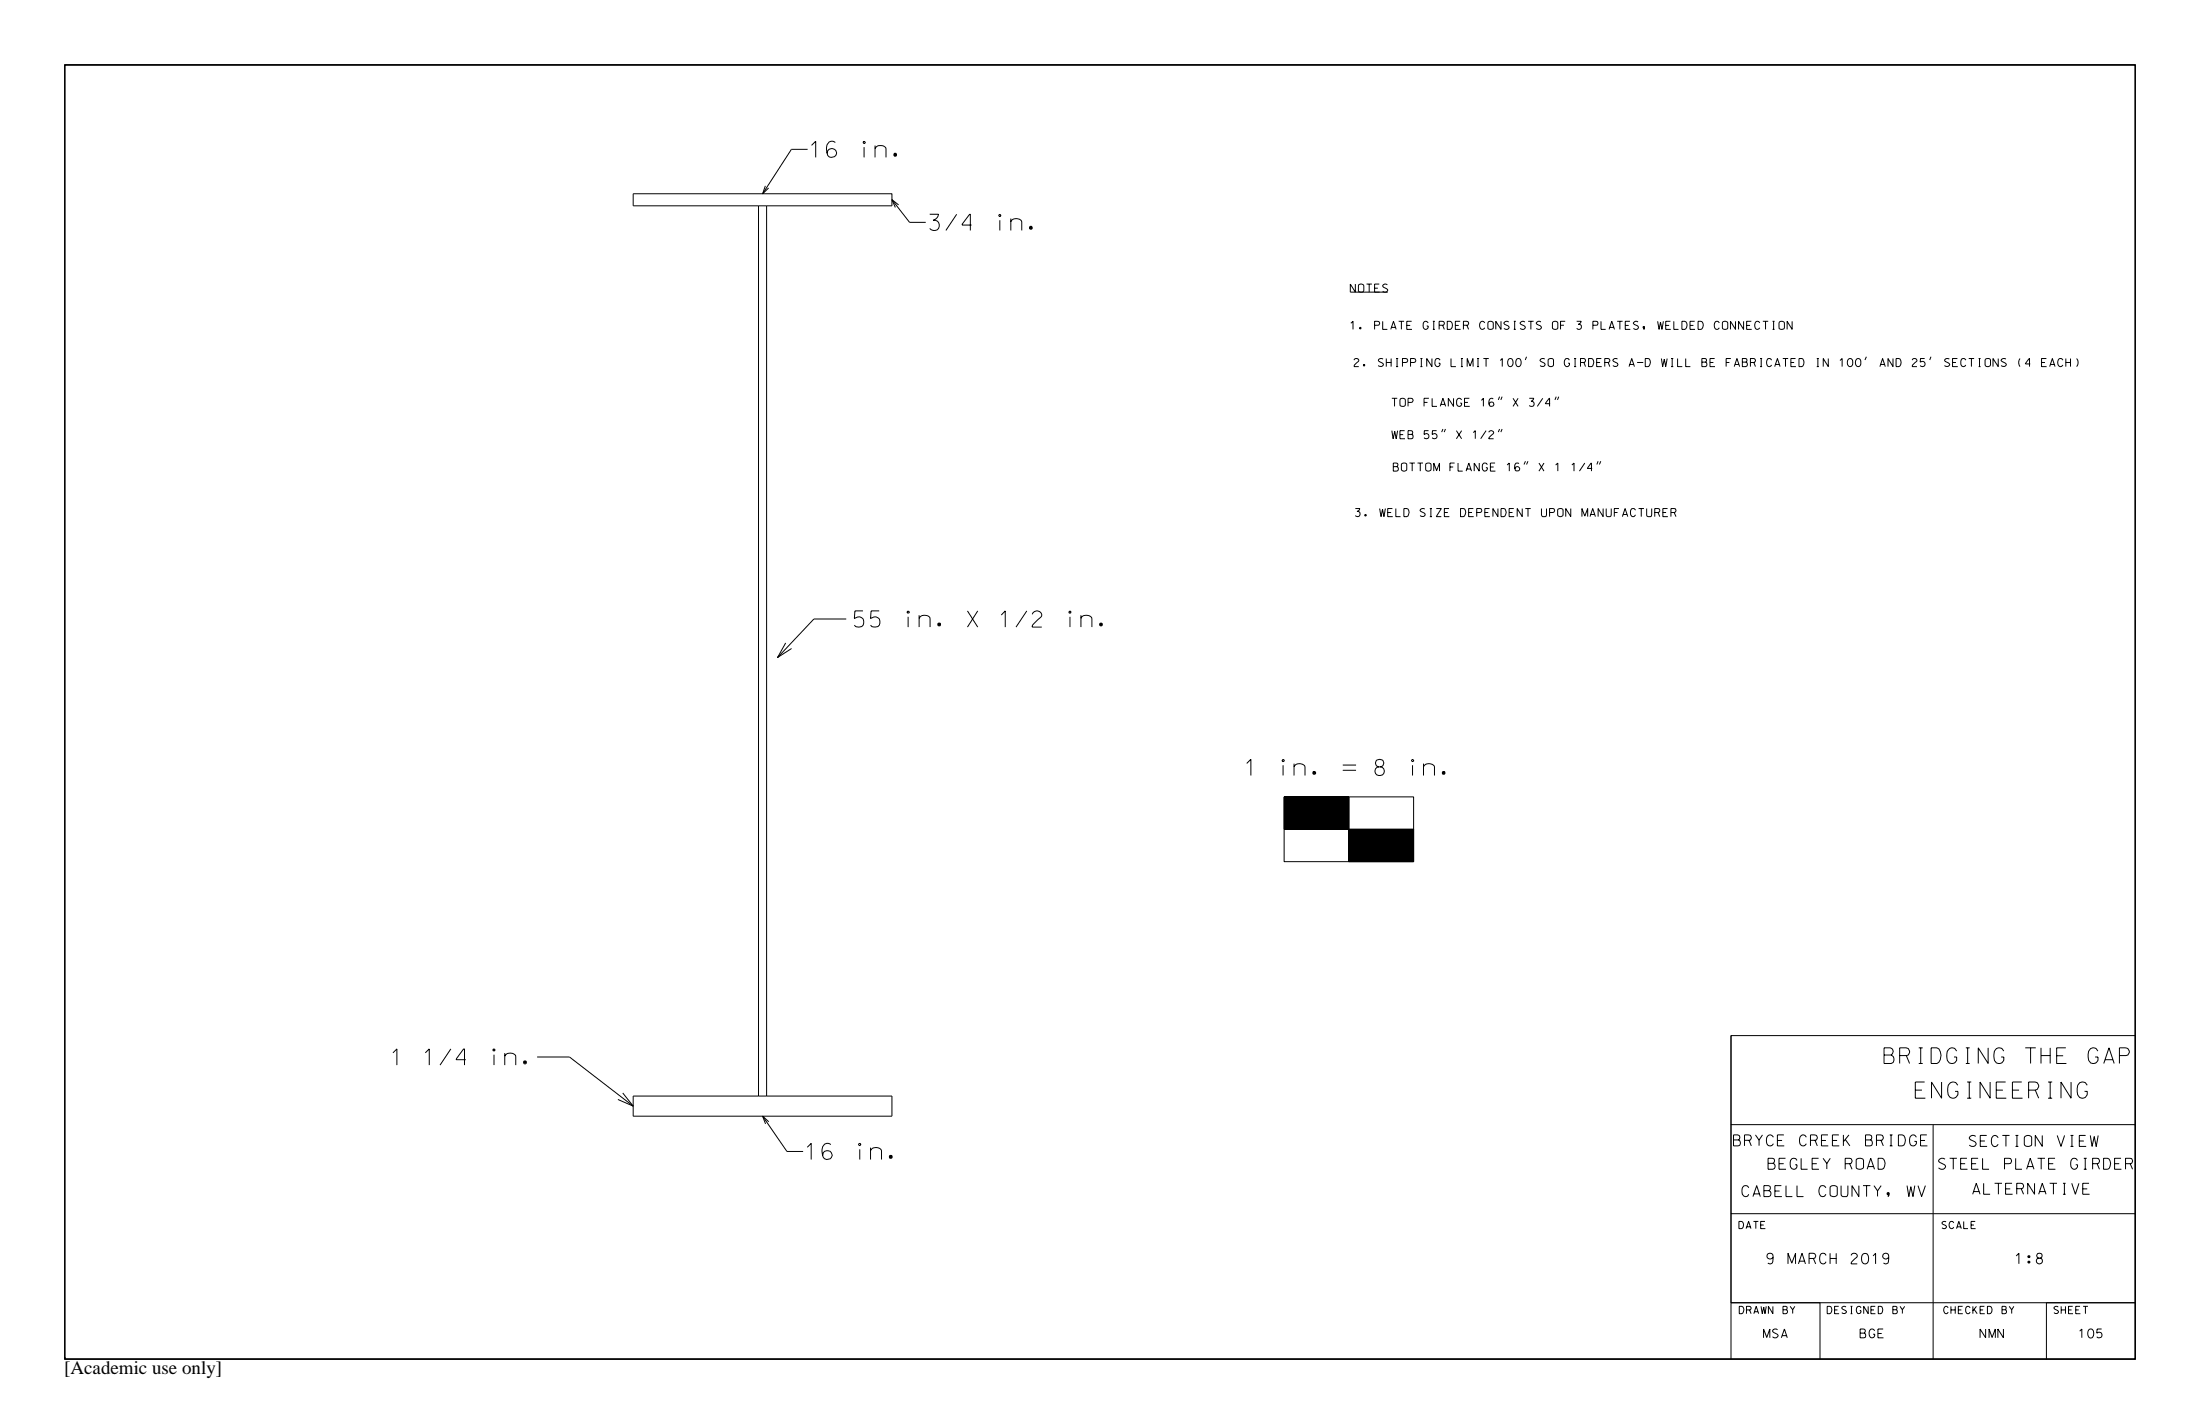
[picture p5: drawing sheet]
<svg xmlns="http://www.w3.org/2000/svg" width="432mm" height="279mm" viewBox="0 0 432 279" stroke-linecap="round" stroke-linejoin="round" font-family="sans-serif">
<path d="M12.7 266.4v.2h406.4v-253.8h-406.4v253.8" fill="none" stroke="#000" stroke-width=".25"/>
<g fill="none" stroke="#000" stroke-width=".2">
<path d="M12.7 12.7h406.4v254h-406.4zM124.3 38h50.8v2.4h-50.8zM150.2 36.5l-.5 1.5 1.2-1.1M158.5 29.3h-3.2l-5.6 8.7M175.1 39.2l3.4 4.4h3.2M148.9 40.4v174.7M150.5 40.4v174.7M176.4 40.2l-1.3-1 .6 1.5M265 57.3h7.4M294.3 77.8l-.2 .7M294.8 77.8l-.2 .7M299.6 70l-.2 .6"/>
<path d="M305.4 77.8l-.2 .7M305.9 77.8l-.2 .7M366.3 70l-.3 .6M379 70l-.3 .6M283.2 84.2l-.2 .6M283.7 84.2l-.2 .6M294.3 84.2l-.2 .6M294.8 84.2l-.2 .6M299.4 90.5l-.3 .6M299.9 90.5l-.3 .6M313.7 90.5l-.3 .6M314.2 90.5l-.3 .6"/>
<path d="M154.2 126.1l-1.6 2.9 2.8-1.8M166.1 121.5h-6.4l-7.1 7.5M252 156.4h25.5v12.7h-25.5zM252 158.1l4.6 4.6 6.3-6.3 1.8 1.8M252 159.7l3.5-3.3 6.4 6.3M252 159.3l2.9-2.9 6.4 6.3 3.4-3.4M252 159l2.7-2.6 6.4 6.3M252 158.9l2.5-2.5 6.4 6.3M252 158.4l2.1-2 6.4 6.3M252 157.9l1.6-1.5 6.3 6.3M252 157.7l1.5-1.3 6.3 6.3M252 157.5l1.1-1.1 6.4 6.3"/>
<path d="M252 157.3l1-.9 6.3 6.3M252 157.2l.9-.8 6.4 6.3 5.4-5.4M252 157.2l.9-.8 6.3 6.3M252 157l.7-.6 6.4 6.3M252 156.8l.5-.4 6.4 6.3M252 156.7l.4-.3 6.3 6.3M252 156.4l6.4 6.3 6.3-6.3M252 156.4l6.3 6.3M252 156.8l6 5.9M252 156.9l5.8 5.8M252 157.1l5.7 5.6M252 157.3l5.5 5.4"/>
<path d="M252 157.6l5.2 5.1M252 157.6l5.1 5.1M252 157.7l5.1 5M252 157.8l5 4.9M252 157.8l4.9 4.9M252 158l4.8 4.7M252 158.3l4.5 4.4M252 158.4l4.3 4.3M252 158.5l4.3 4.2M252 158.5l4.2 4.2M252 158.6l4.2 4.1M252 158.7l4.1 4"/>
<path d="M252 158.9l3.9 3.8M252 159l3.7 3.7M252 159.1l3.7 3.6M252 159.1l3.6 3.6M252 159.2l3.5 3.5M252 159.3l3.5 3.4M252 159.5l3.1-3.1-3.1 3.1 3.3 3.2M252 159.6l3.2 3.1M252 159.6l3.1 3.1M252 159.7l3 3M252 159.8l3 2.9M252 159.9l2.9 2.8"/>
<path d="M252 160l2.8 2.7M252.1 156.4l6.3 6.3M252.1 156.4h-.1M252.1 156.4l6.4 6.3M252.1 156.4l-.1 .1 6.3 6.2 6.3-6.3M252.2 156.4l6.4 6.3M252.2 156.4l-.2 .1M252.3 156.4l6.3 6.3M252.3 156.4l-.3 .2 6.1 6.1M252.3 156.4l6.4 6.3M252.4 156.4l6.4 6.3 5.9-5.9-5.9 5.9M252.4 156.4l6.3 6.3"/>
<path d="M252.4 156.4l-.4 .3 6 6 6.4-6.3M252.5 156.4l6.4 6.3M252.6 156.4l6.4 6.3M252.6 156.4l-.6 .6M252.8 156.4l6.3 6.3M252.8 156.4l-.8 .7 5.6 5.6 6.4-6.3M252.8 156.4l6.4 6.3M252.9 156.4l6.3 6.3M252.9 156.4l-.9 .8M253 156.4l6.3 6.3M253.1 156.4l6.4 6.3M253.3 156.4l6.3 6.3"/>
<path d="M253.3 156.4l-1.3 1.2M253.3 156.4l6.4 6.3M253.3 156.4l-1.3 1.3 5.1 5M253.4 156.4l6.4 6.3 4.9-5-1.3-1.3-6.5 6.3M253.4 156.4l6.3 6.3M253.4 156.4l-1.4 1.3M253.5 156.4l6.4 6.3M253.6 156.4l-1.6 1.5M253.6 156.4l6.4 6.3M253.7 156.4l6.4 6.3M253.7 156.4l6.3 6.3M253.7 156.4l-1.7 1.6"/>
<path d="M253.8 156.4l-1.8 1.7M253.8 156.4l6.4 6.3M253.8 156.4l6.3 6.3M253.9 156.4l6.4 6.3 4.4-4.5M253.9 156.4l6.3 6.3M253.9 156.4l-1.9 1.8 4.6 4.5M253.9 156.4l6.4 6.3M253.9 156.4l6.4 6.3 4.4-4.4-4.4 4.4M253.9 156.4l-1.9 1.9 4.5 4.4M254 156.4l6.4 6.3 4.3-4.3M254 156.4l6.4 6.3M254 156.4l-2 1.9 4.5 4.4"/>
<path d="M254 156.4l-2 2M254.1 156.4l6.3 6.3M254.2 156.4l6.3 6.3 4.2-4.2M254.2 156.4l-2.2 2.1M254.3 156.4l6.4 6.3 4-4M254.3 156.4l6.3 6.3M254.3 156.4l-2.3 2.2M254.3 156.4l6.4 6.3M254.4 156.4l6.4 6.3 3.9-3.9-3.9 3.9M254.4 156.4l6.4 6.3M254.4 156.4l-2.4 2.3 4 4 6.4-6.3M254.5 156.4l6.4 6.3"/>
<path d="M254.5 156.4l-2.5 2.4 4 3.9M254.5 156.4l-2.5 2.5M254.7 156.4l6.3 6.3M254.7 156.4l-2.7 2.6 3.8 3.7M254.7 156.4l-2.7 2.6M254.8 156.4l6.3 6.3M254.8 156.4l-2.8 2.7M254.8 156.4l6.4 6.3M254.9 156.4l6.4 6.3M254.9 156.4l-2.9 2.9M255 156.4l6.4 6.3M255 156.4l6.4 6.3 3.3-3.3-3.2 3.3"/>
<path d="M255.1 156.4l6.3 6.3 3.3-3.3M255.1 156.4l-3.1 3 3.4 3.3M255.1 156.4l6.4 6.3M255.2 156.4l6.4 6.3M255.2 156.4l6.3 6.3M255.2 156.4l-3.2 3.1M255.3 156.4l-3.3 3.2M255.3 156.4l6.4 6.3M255.4 156.4l-3.4 3.3 3.1 3M255.5 156.4l6.4 6.3M255.6 156.4l-3.6 3.5M255.6 156.4l6.4 6.3"/>
<path d="M255.6 156.4l-3.6 3.6M255.7 156.4l6.4 6.3M255.7 156.4l6.3 6.3M255.7 156.4l-3.7 3.6M255.8 156.4l-3.8 3.7M255.8 156.4l6.4 6.3M255.8 156.4l6.3 6.3M255.9 156.4l6.4 6.3 2.4-2.5-3.8-3.8M255.9 156.4l6.3 6.3M255.9 156.4l-3.9 3.8 2.6 2.5M256 156.4l6.3 6.3M256 156.4l-4 3.9 2.5 2.4"/>
<path d="M256 156.4l6.4 6.3 2.3-2.3M256 156.4l6.4 6.3M256 156.4l-4 3.9 2.4 2.4M256 156.4l-4 4M256.1 156.4l6.4 6.3M256.2 156.4l6.4 6.3 2.1-2.2M256.2 156.4l6.3 6.3 2.2-2.2M256.2 156.4l-4.2 4.1M256.3 156.4l-4.3 4.2M256.3 156.4l6.4 6.3 2-2M256.3 156.4l6.3 6.3M256.5 156.4l-4.5 4.3 2 2 6.4-6.3 4.3 4.3"/>
<path d="M256.5 156.4l6.3 6.3M256.5 156.4l6.3 6.3 1.9-1.9-1.9 1.9M256.7 156.4l6.3 6.3M256.7 156.4l-4.7 4.6 1.8 1.7M256.7 156.4l-4.7 4.6M256.8 156.4l6.4 6.3 1.5-1.5M256.8 156.4l6.3 6.3M256.8 156.4l-4.8 4.7M256.8 156.4l6.4 6.3M256.9 156.4l6.4 6.3 1.4-1.4M256.9 156.4l6.4 6.3M256.9 156.4l-4.9 4.9"/>
<path d="M257.1 156.4l6.3 6.3 1.3-1.3-1.2 1.3M257.1 156.4l6.3 6.3 1.3-1.3M257.1 156.4l-5.1 5 1.4 1.3 6.3-6.3M257.1 156.4l6.4 6.3M257.2 156.4l6.4 6.3M257.2 156.4l6.3 6.3M257.2 156.4l-5.2 5.1M257.3 156.4l-5.3 5.2M257.3 156.4l6.4 6.3M257.3 156.4l6.4 6.3 1-1M257.4 156.4l-5.4 5.3 1.1 1M257.5 156.4l6.4 6.3"/>
<path d="M257.6 156.4l-5.6 5.5 .9 .8M257.6 156.4l6.4 6.3M257.7 156.4l6.4 6.3M257.7 156.4l6.3 6.3M257.7 156.4l-5.7 5.6M257.8 156.4l-5.8 5.7M257.8 156.4l6.4 6.3M257.8 156.4l6.3 6.3M257.9 156.4l6.4 6.3 .4-.4M257.9 156.4l6.4 6.3M257.9 156.4l-5.9 5.8 .6 .5M258 156.4l6.3 6.3 .4-.4"/>
<path d="M258 156.4l6.4 6.3 .3-.3M258 156.4l6.4 6.3M258 156.4l-6 6 .4 .3M258 156.4l-6 6M258.1 156.4l6.4 6.3M258.2 156.4l6.4 6.3M258.2 156.4l6.3 6.3 .2-.2M258.2 156.4l-6.2 6.1M258.3 156.4l-6.3 6.2M258.3 156.4l6.4 6.3M258.3 156.4l6.3 6.3M258.4 156.4l12.7 12.7 6.4-6.4"/>
<path d="M258.4 156.4l12.7 12.7M258.4 156.4l-6.4 6.3M258.5 156.4l-6.3 6.3M258.6 156.4l-6.3 6.3M258.7 156.4l-6.3 6.3M258.7 156.4l6 6M258.7 156.4l-6.4 6.3M258.8 156.4l-6.4 6.3M258.8 156.4l-6.3 6.3M258.9 156.4l5.8 5.9M259.1 156.4l5.6 5.6M259.1 156.4l-6.4 6.3-.7-.7"/>
<path d="M259.1 156.4l-6.4 6.3M259.1 156.4l5.6 5.6-.7 .7M259.2 156.4l-6.4 6.3M259.2 156.4l5.5 5.5M259.2 156.4l-6.3 6.3-.9-.8 .8 .8M259.2 156.4l-6.3 6.3M259.3 156.4l5.4 5.4M259.6 156.4l-6.4 6.3-1.2-1.2M259.6 156.4l5.1 5.1-1.2 1.2M259.6 156.4l-6.4 6.3M259.7 156.4l-6.4 6.3M259.7 156.4l5 5"/>
<path d="M259.7 156.4l-6.4 6.3-1.3-1.3 1.3 1.3M259.8 156.4l4.9 4.9M259.8 156.4l-6.3 6.3M259.9 156.4l-6.3 6.3M260 156.4l-6.3 6.3M260.1 156.4l4.6 4.7M260.1 156.4l-6.4 6.3M260.2 156.4l-6.4 6.3M260.2 156.4l4.5 4.5M260.2 156.4l-6.3 6.3M260.3 156.4l-6.4 6.3M260.3 156.4l4.4 4.4-2 1.9-6.3-6.3-4.4 4.3 2.1 2"/>
<path d="M260.4 156.4l-6.3 6.3M260.6 156.4l-6.3 6.3M260.6 156.4l4.1 4.1M260.6 156.4l-6.4 6.3M260.8 156.4l3.9 3.9-2.4 2.4M260.8 156.4l-6.4 6.3M260.8 156.4l-6.3 6.3M261.1 156.4l3.6 3.6M261.1 156.4l-6.4 6.3M261.1 156.4l-6.3 6.3-2.8-2.7M261.1 156.4l3.6 3.6-2.7 2.7M261.2 156.4l-6.4 6.3"/>
<path d="M261.2 156.4l3.5 3.5M261.3 156.4l-6.4 6.3M261.3 156.4l-6.4 6.3-2.9-2.8 2.8 2.8M261.3 156.4l3.4 3.4-2.8 2.9M261.6 156.4l-6.3 6.3-3.3-3.2M261.6 156.4l3.1 3.1M261.6 156.4l-6.4 6.3M261.7 156.4l-6.4 6.3M261.7 156.4l3 3M261.7 156.4l-6.3 6.3M261.7 156.4l-6.3 6.3-3.4-3.3 3.3 3.3M261.9 156.4l2.8 2.9"/>
<path d="M261.9 156.4l-6.4 6.3M261.9 156.4l-6.3 6.3M262 156.4l-6.3 6.3M262.1 156.4l2.6 2.6M262.1 156.4l-6.4 6.3M262.1 156.4l-6.3 6.3M262.3 156.4l-6.4 6.3M262.3 156.4l2.4 2.4M262.3 156.4l-6.4 6.3-3.9-3.8M262.3 156.4l-6.3 6.3-4-3.9 4 3.9M262.4 156.4l2.3 2.3M262.4 156.4l-6.3 6.3"/>
<path d="M262.5 156.4l-6.4 6.3M262.5 156.4l2.2 2.2M262.6 156.4l-6.3 6.3M262.6 156.4l2.1 2.1M262.6 156.4l-6.4 6.3M262.8 156.4l1.9 1.9M262.8 156.4l-6.4 6.3M262.8 156.4l-6.3 6.3M263.1 156.4l1.6 1.6M263.1 156.4l-6.4 6.3M263.1 156.4l-6.3 6.3-4.8-4.7M263.2 156.4l1.5 1.5-4.7 4.8"/>
<path d="M263.2 156.4l1.5 1.5M263.3 156.4l-6.4 6.3M263.3 156.4l-6.4 6.3-4.9-4.8 4.8 4.8M263.3 156.4l1.4 1.4-4.9 4.9M263.6 156.4l1.1 1.1M263.6 156.4l-6.3 6.3M263.6 156.4l-6.4 6.3M263.7 156.4l1 1.1M263.7 156.4l-6.4 6.3-5.3-5.2 1.2-1.1 6.4 6.3M263.8 156.4l.9 .8M263.8 156.4l-6.4 6.3M263.8 156.4l-6.3 6.3 6.4-6.3 .8 .8"/>
<path d="M264 156.4l.7 .7M264 156.4l-6.3 6.3M264.1 156.4l-6.3 6.3M264.1 156.4l.6 .6M264.1 156.4l-6.3 6.3-5.8-5.7M264.3 156.4l.4 .4M264.3 156.4l-6.4 6.3-5.9-5.8 .6-.5 6.3 6.3 5.8-5.8-5.7 5.8M264.3 156.4l-6.4 6.3M264.4 156.4l-6.3 6.3M264.4 156.4l.3 .3M264.5 156.4l-6.4 6.3M264.5 156.4l.2 .2"/>
<path d="M264.6 156.4l.1 .1M264.6 156.4l-6.3 6.3M264.7 157l-5.7 5.7M264.7 156.6l-6.1 6.1-6.3-6.3 6.3 6.3M264.7 157.2l-.8-.8-6.4 6.3-5.5-5.5M264.7 158.2l-1.8-1.8-6.4 6.3M264.7 159.1l-2.7-2.7-6.4 6.3M264.7 159.3l-2.9-2.9-6.3 6.3M264.7 157.1l-5.5 5.6M264.7 157.3l-5.4 5.4M264.7 157.5l-5.2 5.2M264.7 157.7l-5 5"/>
<path d="M264.7 158.2l-4.5 4.5M264.7 158.6l-4.1 4.1M264.7 160l-2.7 2.7M264.7 158.4l-2-2-6.4 6.3M264.7 158l-4.6 4.7M264.7 158.1l-4.6 4.6M264.7 156.4l-6.4 6.3M264.7 156.7l-.3-.3-6.4 6.3M264.7 156.5l-6.2 6.2M264.7 156.7l-6 6M264.7 156.9l-5.8 5.8M264.7 157.1l-5.6 5.6"/>
<path d="M264.7 159l-3.7 3.7M264.7 159.1l-3.5 3.6M264.7 159.4l-3.3 3.3M264.7 159.5l-3.2 3.2M264.7 159.7l-3 3M264.7 159.3l-2.9-2.9-6.4 6.3M264.7 156.4l-6.3 6.3M264.7 157.8l-4.9 4.9M264.7 158.4l-4.3 4.3M264.7 158.9l-3.8 3.8M264.7 159.1l-3.6 3.6M264.7 157l-.6-.6-6.4 6.3"/>
<path d="M264.7 157.4l-1-1-6.3 6.3-5.4-5.3M264.7 157.9l-1.5-1.5-6.4 6.3M264.7 158.5l-2.1-2.1-6.4 6.3M264.7 157.9l-4.8 4.8M264.7 159.3l-3.4 3.4M264.7 158.9l-2.5-2.5-6.4 6.3M264.7 157.2l-5.5 5.5M264.7 157.3l-5.3 5.4M264.7 157.5l-5.1 5.2M264.7 157.6l-5.1 5.1M264.7 159.9l-2.8 2.8M264.7 156.7l-.4-.3-6.3 6.3"/>
<path d="M264.7 157.3l-.9-.9-6.4 6.3M264.7 156.6l-6 6.1M264.7 156.4h-12.7v6.3M264.7 156.4v12.7M264.7 156.6l-6.1 6.1M264.7 158l-4.7 4.7M264.7 158.7l-4 4M264.7 159.2l-3.5 3.5M264.7 156.5l-.1-.1-6.4 6.3-6.2-6.1M264.7 156.9l-.5-.5-6.4 6.3M264.7 159.2l-2.8-2.8-6.4 6.3M264.7 159.5l-3.1 3.2"/>
<path d="M264.7 159.6l-3.1 3.1M252 162.7h25.5M252 160.1l2.6 2.6 6.3-6.3 3.8 3.8M252 162.1l.6 .6 6.3-6.3 5.8 5.8M252 162.4l6.1-6 6.4 6.3M252 162.3l6-5.9 6.4 6.3M252 161.8l5.5-5.4 6.4 6.3M252 161.3l5-4.9 6.4 6.3M252 161.1l4.7-4.7 6.4 6.3M252 160.4l4.1-4 6.4 6.3M252 160.3l2.5 2.4M252 160.4l2.3 2.3"/>
<path d="M252 160.5l2.3 2.2M252 160.5l2.2 2.2M252 160.6l2.2 2.1M252 160.7l2.1 2M252 160.9l1.8 1.8M252 161l1.7 1.7M252 161.1l1.7 1.6M252 161.2l1.6 1.5M252 161.2l1.5 1.5M252 161.3l1.5 1.4M252 161.5l5.2-5.1-5.2 5.1 1.3 1.2M252 161.6l1.2 1.1"/>
<path d="M252 161.7l1.1 1M252 161.7l1 1M252 161.8l1 .9M252 162l5.7-5.6-5.7 5.6 .8 .7M252 162l.8 .7M252 162.1l.7 .6M252 162.3l.5 .4M252 162.3l.5 .4-.5-.4M252 162.4l.4 .3M252 162.4l.3 .3M252 162.5l.3 .2M252 162.5l.2 .2"/>
<path d="M252 162.6l.2 .1M252 162.7h.1M252.1 162.7l6.4-6.3 6.2 6.2-.1 .1M252.2 162.7l-.2-.1 6.3-6.2 6.3 6.3M252.4 162.7l6.3-6.3 6 6-.3 .3M252.6 162.7l6.4-6.3 5.7 5.7-.6 .6M252.6 162.7l6.4-6.3-6.3 6.3M252.7 162.7l-.7-.6 5.8-5.7 6.3 6.3M253 162.7l6.4-6.3-6.3 6.3M253.1 162.7l6.4-6.3-6.3 6.3M253.5 162.7l-1.5-1.4 5-4.9 6.3 6.3M253.9 162.7l-1.9-1.8 4.6-4.5 6.3 6.3"/>
<path d="M253.9 162.7l-1.9-1.9 4.5-4.4 6.4 6.3M253.9 162.7l-1.9-1.9 2 1.9M254.2 162.7l-2.2-2.1 4.2-4.2 6.4 6.3M254.5 162.7l6.4-6.3-6.4 6.3M254.6 162.7l6.4-6.3 3.7 3.7-2.6 2.6M254.7 162.7l6.3-6.3-6.3 6.3M254.7 162.7l-2.7-2.6 3.7-3.7 6.4 6.3M254.9 162.7l6.5-6.3 3.3 3.3-2.9 3-6.4-6.3 6.3 6.3M255 162.7l-3-2.9 3.5-3.4 6.3 6.3M255 162.7l6.4-6.3-6.4 6.3M255.1 162.7l6.4-6.3 3.2 3.2-3.1 3.1-6.3-6.3 6.3 6.3M255.1 162.7l6.3-6.3 3.3 3.3-3 3"/>
<path d="M255.1 162.7l6.4-6.3-6.3 6.3M255.5 162.7l-3.5-3.4 3-2.9 6.4 6.3M256 162.7l6.3-6.3 2.4 2.4-4 3.9M256.1 162.7l-4.1-4 2.4-2.3 6.3 6.3M256.2 162.7l-4.2-4.2 2.2-2.1 6.4 6.3M256.5 162.7l6.4-6.3-6.3 6.3M256.6 162.7l6.4-6.3 1.7 1.7-4.6 4.6M256.7 162.7l6.4-6.3-6.4 6.3M256.7 162.7l-4.7-4.6 1.7-1.7 6.4 6.3M257 162.7l-5-4.9 1.5-1.4 6.3 6.3M257 162.7l6.4-6.3-6.3 6.3M257.1 162.7l6.4-6.3 1.2 1.2-5.1 5.1"/>
<path d="M257.1 162.7l6.3-6.3 1.3 1.3-5 5M257.2 162.7l6.3-6.3-6.3 6.3M257.4 162.7l-5.4-5.3 1.1-1 6.3 6.3 5.3-5.3-5.2 5.3M258.4 162.7l-6.3-6.3 6.4 6.3M259.1 162.7l-6.4-6.3 6.4 6.3M259.6 162.7l-6.4-6.3 6.4 6.3M260.9 162.7l3.8-3.8-3.7 3.8M260.9 162.7l-6.3-6.3 6.4 6.3M261.1 162.7l-6.3-6.3 6.3 6.3M261.2 162.7l-6.3-6.3-2.9 2.8 3.6 3.5M262.9 162.7l1.8-1.8-1.7 1.8M262.9 162.7l-6.3-6.3 6.4 6.3"/>
<path d="M264.7 161.8l-.9 .9M264.7 161.9l-.8 .8M264.7 162.5l-.2 .2M264.7 162.6l-.1 .1M264.7 161.8l-5.4-5.4-6.4 6.3M264.7 160.9l-1.8 1.8M264.7 161l-1.6 1.7M264.7 161.2l-1.5 1.5M264.7 161.8l-.9 .9-6.3-6.3-5.5 5.4 1 .9M264.7 161.6l-1 1.1-6.4-6.3 6.3 6.3M264.7 160.6l-2.1 2.1M264.7 162l-.7 .7"/>
<path d="M264.7 160l-2.6 2.7M264.7 160.1l-2.6 2.6M264.7 162.3l-.3 .4M264.7 160.6l-4.2-4.2-6.4 6.3M264.7 161l-4.6-4.6-6.4 6.3M264.7 161.3l-4.9-4.9-6.4 6.3M264.7 161.7l-5.3-5.3-6.3 6.3M264.7 160.6l-4.2-4.2-6.3 6.3M264.7 161.6l-5.2-5.2-6.4 6.3M264.7 162.3l-5.9-5.9-6.4 6.3M264.7 162.6l-6.3-6.2-6.3 6.3M264.7 162l-.6 .7"/>
<path d="M264.7 162.1l-.6 .6M264.7 162.3l-.4 .4M264.7 161.2l-1.5 1.5-6.3-6.3-4.9 4.8 1.6 1.5M264.7 161.4l-1.3 1.3M264.7 161.7l-1 1M264.7 160.7l-2 2M264.7 161l-1.7 1.7M264.7 160.8l-4.4-4.4-6.4 6.3M264.7 161.2l-4.8-4.8-6.4 6.3M264.7 160.2l-2.5 2.5M264.7 160.4l-2.3 2.3M264.7 161.1l-1.6 1.6"/>
<path d="M264.7 162.7h.1M264.7 161.8l-.9 .9-6.4-6.3 6.4 6.3M264.7 161.6l-1.1 1.1M264.7 167.4l4.8-4.7 6.4 6.4M264.7 160.4l-4-4-6.4 6.3M264.7 161.1l-4.7-4.7-6.4 6.3M264.7 164.3l1.6-1.6 6.4 6.4M264.7 161.3l-4.9-4.9-6.3 6.3M264.7 162.5l-6.1-6.1-6.4 6.3M264.7 162.7l6.4 6.4M264.7 162.8l6.3 6.3M264.7 162.9l6.2 6.2"/>
<path d="M264.7 163l6.1 6.1M264.7 163.1l6 6M264.7 163.1l5.9 6M264.7 163.2l5.9 5.9M264.7 163.3l5.8 5.8M264.7 163.4l5.7 5.7M264.7 163.5l5.6 5.6M264.7 163.6l5.5 5.5M264.7 163.6l5.6 5.5M264.7 163.6l5.4 5.5M264.7 163.8l5.3 5.3M264.7 163.8l5.2 5.3"/>
<path d="M264.7 163.9l5.2 5.2 6.4-6.4-6.4 6.4M264.7 163.9l5.2 5.2M264.7 164.1l5 5 6.4-6.4-6.3 6.4M264.7 164.1l5.1 5M264.7 164.2l4.9 4.9M264.7 164.3l4.8 4.8M264.7 164.4l4.7 4.7M264.7 164.4l4.6 4.7M264.7 164.8l4.4 4.3M264.7 164.8l4.3 4.3M264.7 164.9l4.2 4.2M264.7 164.9l4.1 4.2"/>
<path d="M264.7 165l4.1 4.1M264.7 165.1l4 4M264.7 165.4l3.7 3.7M264.7 165.6l3.5 3.5M264.7 165.7l3.4 3.4M264.7 165.9l3.2 3.2M264.7 166.1l3 3M264.7 166.2l2.9 2.9M264.7 166.4l2.7 2.7M264.7 166.8l2.3 2.3M264.7 166.9l2.2 2.2M264.7 167.1l2.1 2"/>
<path d="M264.7 167.4l1.7 1.7M264.7 167.5l1.6 1.6M264.7 167.6l1.5 1.5M264.7 167.7l1.5 1.4M264.7 167.7l1.4 1.4M264.7 167.9l1.2 1.2M264.7 168l1.1 1.1M264.7 168.2l.9 .9M264.7 168.3l.8 .8M264.7 168.4l.8 .7M264.7 168.4l.7 .7M264.7 168.5l.6 .6"/>
<path d="M264.7 168.6l.5 .5M264.7 168.7l.4 .4M264.7 168.8l.3 .3M264.7 168.9l.3 .2M264.7 168.9l.2 .2M264.7 169l.1 .1M264.7 160.5l-2.2 2.2M264.7 161.3l-1.4 1.4M264.7 161.8l-.8 .9M264.7 168.7l6-6 6.4 6.4M264.7 168.5l5.9-5.8 6.3 6.4M264.7 164.4l1.7-1.7 6.4 6.4"/>
<path d="M264.7 164.3l1.6-1.6 6.3 6.4M264.7 163.1l.4-.4 6.3 6.4M264.7 162.9l.2-.2 6.3 6.4M264.7 165.5l3.6 3.6M264.7 165.6l3.5 3.5 6.4-6.4-6.3 6.4M264.7 165.9l3.2 3.2 6.3-6.4-6.3 6.4M264.7 166l3.1 3.1M264.7 166.1l3 3 6.4-6.4-6.4 6.4M264.7 166.1l2.9 3M264.7 166.3l2.7 2.8M264.7 166.5l2.6 2.6M264.7 166.9l2.1 2.2"/>
<path d="M264.7 167.1l2 2M264.7 167.4l1.6 1.7M264.7 167.6l1.5 1.5 6.4-6.4-6.3 6.4M264.7 168.6l.4 .5M264.7 163.8l1.1-1.1-1.1 1.1M264.7 165.7l3-3-3 3M264.7 165.8l3.2-3.1-3.2 3.2M264.7 166.3l3.6-3.6-3.6 3.6M264.7 167.8l5.2-5.1-5.2 5.2M264.7 168.3l5.7-5.6-5.7 5.7M264.7 162.2l-.5 .5M264.7 162.4l-.3 .3"/>
<path d="M264.7 162.5l-.1 .2M264.8 162.7l6.4 6.4M264.8 162.7l-.1 .1 6.3 6.3M264.8 162.7l-.1 .1M264.9 162.7l6.3 6.4M264.9 162.7l6.4 6.4 6.2-6.2M264.9 169.1l6.4-6.4 6.2 6.2-.3 .2M264.9 162.7l-.2 .2 6.2 6.2M264.9 162.7l-.2 .2M265 162.7l6.3 6.4M265 162.7l-.3 .3 6.2 6.1M265 162.7l-.3 .2"/>
<path d="M265 162.7l6.4 6.4M265 162.7l-.3 .3 6.1 6.1M265 162.7l-.3 .3M265.1 162.7l6.4 6.4M265.1 162.7l-.4 .4 6 6M265.1 162.7l-.4 .4M265.2 162.7l6.4 6.4M265.2 169.1l6.4-6.4 5.9 5.9-.5 .5M265.2 162.7l6.3 6.4M265.2 162.7l-.5 .4M265.2 162.7l-.5 .5M265.2 162.7l6.4 6.4 5.9-5.9"/>
<path d="M265.2 162.7l-.5 .5 5.9 5.9M265.3 162.7l-.6 .6M265.3 162.7l6.4 6.4 5.8-5.8-5.8 5.8M265.3 162.7l6.4 6.4M265.4 162.7l6.4 6.4M265.4 162.7l6.3 6.4M265.4 162.7l-.7 .6 5.7 5.8M265.4 162.7l-.7 .7M265.5 162.7l-.8 .7M265.5 162.7l-.8 .8M265.5 162.7l6.3 6.4M265.5 169.1l6.4-6.4 5.6 5.6-.9 .8"/>
<path d="M265.5 162.7l6.4 6.4M265.6 162.7l-.9 .9M265.6 162.7l6.4 6.4-6.3-6.4M265.6 162.7l6.3 6.4M265.7 162.7l6.4 6.4 5.4-5.5M265.7 162.7l-1 1M265.7 162.7l6.4 6.4-6.3-6.4 6.4 6.4 5.3-5.3M265.7 162.7l6.4 6.4M265.8 162.7l-1.1 1.1M265.9 162.7l6.4 6.4M265.9 162.7l6.3 6.4M265.9 162.7l-1.2 1.2"/>
<path d="M266 162.7l-1.3 1.2 1.2-1.2 6.4 6.4M266 162.7l6.3 6.4M266 162.7l6.4 6.4M266 162.7l-1.3 1.3M266.1 162.7l-1.4 1.3M266.1 162.7l6.3 6.4M266.1 162.7l-1.4 1.4 1.4-1.4 6.4 6.4M266.2 162.7l6.3 6.4M266.2 162.7l-1.5 1.5M266.2 162.7l6.4 6.4M266.3 162.7l6.4 6.4 4.8-4.8M266.3 169.1l6.4-6.4-6.3 6.4"/>
<path d="M266.4 162.7l6.3 6.4M266.4 162.7l-1.7 1.7M266.4 162.7l6.4 6.4M266.5 162.7l6.4 6.4M266.5 162.7l-1.8 1.8 4.6 4.6M266.5 162.7l-1.8 1.7M266.6 162.7l6.4 6.4M266.6 162.7l6.3 6.4M266.6 162.7l-1.9 1.9 4.5 4.5M266.7 162.7l6.4 6.4M266.8 162.7l6.3 6.4M266.8 162.7l-2.1 2 4.4 4.4"/>
<path d="M266.8 162.7l-2.1 2.1M266.8 162.7l6.4 6.4M266.8 162.7l-2.1 2.1 4.3 4.3M266.9 162.7l6.3 6.4M266.9 162.7l6.4 6.4M266.9 162.7l-2.2 2.2 4.2 4.2M266.9 162.7l-2.2 2.2M267 162.7l6.4 6.4M267 162.7l-2.3 2.3 4.1 4.1M267 162.7l-2.3 2.2M267 162.7l6.3 6.4M267 162.7l-2.3 2.3"/>
<path d="M267 162.7l6.4 6.4 4.1-4.1-2.4-2.3-6.4 6.4M267.1 162.7l6.4 6.4M267.1 162.7l-2.4 2.4 4 4M267.1 162.7l-2.4 2.4M267.2 162.7l6.4 6.4M267.2 162.7l6.3 6.4M267.2 162.7l-2.5 2.4 3.9 4M267.3 162.7l6.3 6.4M267.3 162.7l6.3 6.4 3.9-3.9M267.3 162.7l-2.6 2.6 3.9 3.8M267.3 162.7l-2.6 2.5 3.9 3.9M267.3 162.7l6.4 6.4 3.8-3.7"/>
<path d="M267.3 162.7l6.4 6.4M267.3 162.7l-2.6 2.6 3.8 3.8M267.4 162.7l6.4 6.4M267.4 162.7l6.3 6.4M267.4 162.7l-2.7 2.7 3.7 3.7M267.4 162.7l-2.7 2.7M267.5 162.7l6.4 6.4M267.5 162.7l-2.8 2.7M267.5 162.7l-2.8 2.8M267.5 162.7l6.3 6.4M267.6 162.7l-2.9 2.9M267.6 162.7l6.4 6.4-6.3-6.4"/>
<path d="M267.6 162.7l6.4 6.4M267.7 162.7l6.4 6.4 3.4-3.5-3-2.9M267.7 162.7l-3 2.9M267.7 162.7l6.4 6.4M267.8 162.7l-3.1 3M267.8 162.7l-3.1 3.1M267.8 162.7l6.4 6.4 3.3-3.3-3.2-3.1M267.9 162.7l6.4 6.4M267.9 162.7l6.3 6.4M267.9 162.7l-3.2 3.2M268 162.7l6.3 6.4M268 162.7l-3.3 3.3"/>
<path d="M268 162.7l6.4 6.4M268.1 162.7l-3.4 3.3M268.1 162.7l6.4 6.4M268.1 162.7l-3.4 3.4M268.2 162.7l6.4 6.4M268.2 162.7l6.3 6.4M268.2 162.7l-3.5 3.5M268.2 162.7l6.4 6.4 2.9-2.9M268.3 162.7l-3.6 3.5M268.3 162.7l-3.6 3.6M268.4 162.7l6.4 6.4 2.7-2.7M268.4 162.7l6.3 6.4 2.8-2.8"/>
<path d="M268.4 162.7l-3.7 3.7 2.7 2.7M268.4 162.7l-3.7 3.7M268.5 162.7l6.3 6.4M268.5 162.7l6.4 6.4 2.6-2.6M268.5 162.7l-3.8 3.8 2.6 2.6M268.5 162.7l-3.8 3.8M268.6 162.7l6.4 6.4 2.5-2.5M268.6 162.7l-3.9 3.9 2.5 2.5M268.8 162.7l6.4 6.4M268.8 162.7l6.3 6.4 2.4-2.3M268.8 162.7l-4.1 4 2.3 2.4M268.8 162.7l-4.1 4.1"/>
<path d="M268.8 162.7l6.4 6.4 2.3-2.3-2.3 2.3M268.8 162.7l-4.1 4.1 2.3 2.3M268.9 162.7l6.3 6.4M268.9 162.7l6.4 6.4M268.9 162.7l6.4 6.4 2.2-2.2M268.9 162.7l-4.2 4.2 2.2 2.2M268.9 162.7l-4.2 4.2M269 162.7l6.4 6.4M269 162.7l-4.3 4.3 2.1 2.1M269 162.7l6.3 6.4M269 162.7l-4.3 4.2M269.1 162.7l6.3 6.4 2.1-2-4.4-4.4-6.4 6.4"/>
<path d="M269.1 169.1l6.3-6.4 2.1 2-4.4 4.4M269.1 162.7l6.3 6.4M269.1 162.7l-4.4 4.3 2.1 2.1M269.1 162.7l-4.4 4.4M269.1 162.7l6.4 6.4M269.1 162.7l-4.4 4.4 2 2M269.2 162.7l6.4 6.4M269.2 169.1l6.4-6.4 1.9 1.9-4.6 4.5M269.2 162.7l6.3 6.4M269.2 162.7l-4.5 4.5 1.9 1.9 6.4-6.4 4.5 4.5M269.3 162.7l6.4 6.4M269.3 162.7l6.3 6.4"/>
<path d="M269.3 169.1l-4.6-4.6 1.8-1.8 6.4 6.4M269.3 162.7l-4.6 4.6 1.8 1.8M269.3 162.7l-4.6 4.5 1.8 1.9M269.4 162.7l6.3 6.4M269.4 162.7l6.4 6.4M269.4 162.7l-4.7 4.7 1.7 1.7M269.4 162.7l-4.7 4.7M269.5 162.7l-4.8 4.8M269.5 162.7l6.3 6.4M269.5 162.7l6.4 6.4M269.6 162.7l-4.9 4.9M269.6 162.7l6.4 6.4-6.3-6.4"/>
<path d="M269.6 162.7l6.4 6.4M269.7 162.7l-5 5M269.7 162.7l6.4 6.4 1.4-1.4-5-5M269.8 162.7l6.3 6.4M269.8 162.7l-5.1 5M269.8 162.7l-5.1 5.1M269.8 162.7l6.4 6.4M269.9 162.7l6.4 6.4M269.9 162.7l6.4 6.4 1.2-1.2M269.9 162.7l-5.2 5.2M270 162.7l6.4 6.4 1.1-1.1-1.1 1.1-6.4-6.4M270 162.7l6.3 6.4"/>
<path d="M270 162.7l-5.3 5.3 1.1 1.1M270 162.7l-5.3 5.3M270 162.7l6.4 6.4M270.1 169.1l-5.4-5.4 5.4 5.4M270.1 162.7l-5.4 5.4 1 1M270.2 162.7l6.4 6.4M270.2 162.7l6.3 6.4M270.2 162.7l-5.5 5.5M270.3 162.7l6.3 6.4M270.3 162.7l-5.6 5.6 .8 .8M270.3 162.7l-5.6 5.6M270.4 162.7l6.4 6.4 .7-.7"/>
<path d="M270.4 162.7l6.3 6.4M270.4 162.7l-5.7 5.7 .7 .7M270.4 162.7l-5.7 5.7M270.5 162.7l6.4 6.4M270.5 162.7l-5.8 5.8M270.6 162.7l6.4 6.4M270.6 162.7l-5.9 5.9 .5 .5M270.6 162.7l-5.9 5.9M270.7 162.7l6.4 6.4M270.7 169.1l6.4-6.4 .4 .4-6.1 6M270.8 162.7l6.4 6.4M270.8 162.7l6.3 6.4 .4-.3"/>
<path d="M270.8 162.7l-6.1 6 .3 .4M270.8 162.7l-6.1 6.1M270.9 162.7l6.3 6.4M270.9 162.7l-6.2 6.1M270.9 162.7l-6.2 6.2M270.9 162.7l-6.2 6.2 .2 .2M270.9 162.7l6.4 6.4M270.9 162.7l6.4 6.4 .2-.2M271 162.7l6.4 6.4M271 162.7l6.3 6.4M271 162.7l-6.3 6.3M271.1 162.7l6.4 6.4"/>
<path d="M271.1 162.7l6.3 6.4M271.1 162.7l-6.4 6.3M271.1 162.7l-6.4 6.4M271.2 162.7l-6.3 6.4M271.2 162.7l6.3 6.3M271.2 162.7l-6.4 6.4M271.2 162.7l-6.3 6.4-.2-.2M271.3 162.7l6.2 6.1M271.3 162.7l-6.3 6.4M271.4 162.7l-6.3 6.4-.4-.4M271.4 162.7l-6.4 6.4M271.4 162.7l6.1 6-.4 .4"/>
<path d="M271.5 162.7l-6.4 6.4M271.6 162.7l-6.4 6.4M271.6 162.7l-6.3 6.4M271.6 162.7l5.9 5.8M271.7 162.7l-6.3 6.4M271.8 162.7l5.7 5.7-.8 .7M271.8 162.7l-6.4 6.4M271.8 162.7l-6.3 6.4M271.8 162.7l5.7 5.6M271.9 162.7l5.6 5.5M271.9 162.7l-6.3 6.4-.9-.9M271.9 162.7l-6.3 6.4"/>
<path d="M272 162.7l-6.3 6.4M272 162.7l5.5 5.4-1 1M272 162.7l-6.4 6.4M272.1 162.7l-6.4 6.4M272.1 162.7l5.4 5.3-1.1 1.1M272.1 162.7l-6.3 6.4M272.2 162.7l5.3 5.2-1.2 1.2M272.2 162.7l-6.4 6.4-1.1-1.2M272.2 162.7l-6.3 6.4M272.3 162.7l-6.4 6.4-1.2-1.2M272.3 162.7l5.2 5.2M272.3 162.7l-6.4 6.4"/>
<path d="M272.3 162.7l5.2 5.1-1.3 1.3M272.4 162.7l-6.4 6.4-1.3-1.3M272.4 162.7l5.1 5-1.4 1.4M272.4 162.7l5.1 5.1-1.4 1.3M272.4 162.7l-6.3 6.4M272.4 162.7l-6.3 6.4-1.4-1.4M272.5 162.7l-6.4 6.4M272.5 162.7l5 4.9M272.5 162.7l5 4.9-1.5 1.5M272.7 162.7l-6.4 6.4M272.7 162.7l-6.4 6.4-1.6-1.6M272.7 162.7l4.8 4.7"/>
<path d="M272.7 162.7l4.8 4.8-1.7 1.6M272.8 162.7l4.7 4.7-1.7 1.7M272.8 162.7l4.7 4.7M272.8 162.7l-6.4 6.4M272.9 162.7l4.6 4.5-1.9 1.9M272.9 162.7l-6.4 6.4M272.9 162.7l-6.3 6.4M273 162.7l4.5 4.5M273.1 169.1l-6.4-6.4-2 2 4.4 4.4M273.1 162.7l4.4 4.3M273.1 162.7l-6.3 6.4M273.2 162.7l4.3 4.2"/>
<path d="M273.2 162.7l-6.4 6.4M273.3 162.7l-6.4 6.4M273.3 162.7l4.2 4.2-4.2-4.2-6.4 6.4M273.3 162.7l-6.3 6.4M273.3 162.7l4.2 4.1M273.4 162.7l-6.4 6.4M273.4 162.7l4.1 4M273.5 162.7l-6.4 6.4M273.5 162.7l-6.3 6.4M273.5 162.7l4 3.9M273.5 162.7l4 4M273.6 162.7l3.9 3.9"/>
<path d="M273.6 162.7l-6.4 6.4M273.6 162.7l-6.3 6.4M273.6 162.7l3.9 3.8M273.7 162.7l-6.3 6.4M273.8 162.7l3.7 3.6M273.8 162.7l3.7 3.7M273.8 162.7l-6.4 6.4M273.8 162.7l-6.3 6.4-2.8-2.8M273.9 162.7l3.6 3.6M273.9 162.7l-6.4 6.4-2.8-2.8M273.9 162.7l3.6 3.5M274 162.7l-6.4 6.4"/>
<path d="M274 162.7l-6.4 6.4-2.9-2.9M274 162.7l-6.3 6.4-3-3M274.1 162.7l3.4 3.4M274.1 162.7l-6.3 6.4-3.1-3.1M274.1 162.7l3.4 3.3-3.1 3.1M274.1 162.7l3.4 3.3M274.2 162.7l-6.4 6.4M274.2 162.7l3.3 3.2M274.2 162.7l3.3 3.3-3.2 3.1M274.3 162.7l3.2 3.2-3.3 3.2M274.3 162.7l3.2 3.2M274.3 162.7l-6.3 6.4-3.3-3.2"/>
<path d="M274.3 162.7l-6.4 6.4M274.4 162.7l-6.4 6.4-3.3-3.3M274.4 162.7l3.1 3-3.4 3.4M274.5 162.7l-6.4 6.4M274.5 162.7l-6.4 6.4-3.4-3.4M274.6 162.7l2.9 2.9M274.6 162.7l2.9 2.9-3.5 3.5M274.6 169.1l-6.3-6.4 6.4 6.4M274.6 162.7l-6.3 6.4-3.6-3.6M274.6 162.7l2.9 2.8-3.6 3.6M274.6 162.7l2.9 2.8M274.7 162.7l-6.4 6.4"/>
<path d="M274.7 162.7l2.8 2.7M274.7 162.7l2.8 2.8-3.7 3.6M274.7 162.7l-6.3 6.4M274.7 162.7l-6.4 6.4-3.6-3.7M274.8 162.7l2.7 2.7M274.8 162.7l-6.4 6.4M274.8 162.7l-6.3 6.4M274.8 162.7l2.7 2.6M275 162.7l-6.3 6.4M275 162.7l2.5 2.4M275 162.7l-6.4 6.4M275.2 162.7l2.3 2.3"/>
<path d="M275.2 162.7l-6.4 6.4M275.2 162.7l2.3 2.2M275.3 162.7l-6.4 6.4M275.3 162.7l2.2 2.2M275.3 162.7l-6.3 6.4M275.3 162.7l2.2 2.1M275.3 169.1l2.2-2.1-2.1 2.1M275.5 162.7l-6.3 6.4M275.5 162.7l2 2M275.5 162.7l-6.4 6.4M275.7 162.7l1.8 1.8M275.7 162.7l-6.4 6.4"/>
<path d="M275.7 162.7l1.8 1.7M275.8 162.7l1.7 1.7M275.8 162.7l-6.4 6.4M275.8 162.7l-6.3 6.4-4.8-4.8 4.7 4.8M275.8 162.7l1.7 1.6M275.8 162.7l-6.3 6.4M275.9 162.7l1.6 1.6M275.9 162.7l1.6 1.5M276 162.7l-6.3 6.4M276 162.7l-6.4 6.4-4.9-4.9M276 162.7l-6.3 6.4-5-5 5 5M276.1 162.7l1.4 1.4"/>
<path d="M276.1 162.7l1.4 1.4-5.1 5M276.1 162.7l-6.3 6.4-5.1-5.1 5.1 5.1M276.1 162.7l1.4 1.3-5.1 5.1M276.1 162.7l1.4 1.3M276.2 162.7l-6.4 6.4M276.2 162.7l1.3 1.2M276.2 162.7l1.3 1.2-5.2 5.2M276.3 162.7l1.2 1.2M276.3 162.7l1.2 1.1-5.3 5.3M276.3 162.7l-6.3 6.4-5.3-5.3M276.3 162.7l1.2 1.1M276.3 162.7l-6.4 6.4"/>
<path d="M276.4 162.7l-6.3 6.4M276.4 162.7l-6.4 6.4M276.4 162.7l1.1 1M276.5 162.7l1 1M276.5 162.7l-6.4 6.4M276.5 169.1l-6.4-6.4 6.4 6.4M276.5 169.1l1-1-1 1M276.6 162.7l-6.4 6.4M276.6 162.7l.9 .9M276.6 162.7l.9 .9-5.6 5.5M276.6 162.7l.9 .8-5.6 5.6M276.6 162.7l.9 .8"/>
<path d="M276.6 169.1l-6.3-6.4 6.4 6.4M276.6 162.7l-6.3 6.4M276.7 162.7l-6.4 6.4M276.7 162.7l.8 .8-5.7 5.6M276.7 162.7l.8 .7M276.7 162.7l-6.3 6.4M276.8 162.7l-6.4 6.4M276.9 162.7l-6.4 6.4M276.9 162.7l.6 .6-5.9 5.8M276.9 169.1l.6-.6-.6 .6M276.9 162.7l.6 .5-.6-.5M276.9 162.7l-6.3 6.4"/>
<path d="M277 162.7l.5 .5M277 162.7l-6.4 6.4M277 162.7l-6.3 6.4M277 162.7l.5 .4M277 162.7l.5 .4-6 6M277.2 162.7l-6.4 6.4M277.2 162.7l.3 .3M277.2 162.7l.3 .3-6.2 6.1M277.2 162.7l-6.3 6.4M277.2 162.7l.3 .2M277.2 169.1l.3-.2-.3 .2M277.3 162.7l-6.4 6.4"/>
<path d="M277.3 162.7l.2 .2M277.3 162.7l.2 .1-6.3 6.3M277.3 162.7l.2 .1M277.3 169.1l.2-.1-.1 .1M277.3 162.7l-6.3 6.4M277.4 169.1h.1M277.4 162.7l-6.3 6.4M277.4 162.7h.1M277.5 168.5l-5.8-5.8-6.4 6.4M277.5 163l-6.2 6.1M277.5 163.1l-.5-.4-6.4 6.4M277.5 168.3l-.9 .8"/>
<path d="M277.5 168.4l-.7 .7M277.5 168.8l-.3 .3M277.5 166.7l-2.4 2.4-6.4-6.4-4 4 2.4 2.4M277.5 165.3l-2.6-2.6-6.4 6.4M277.5 163.9l-5.3 5.2M277.5 165.3l-3.9 3.8M277.5 165.4l-3.7 3.7M277.5 166.3l-2.8 2.8M277.5 164.4l-1.7-1.7-6.4 6.4M277.5 164.9l-2.3-2.2-6.4 6.4M277.5 166.1l-3.5-3.4 3.5 3.5M277.5 167l-4.4-4.3-6.3 6.4"/>
<path d="M277.5 163.5l-5.6 5.6M277.5 164.2l-4.9 4.9M277.5 164.5l-4.6 4.6M277.5 164.9l-4.2 4.2M277.5 166.1l-3 3M277.5 167.2l-1.9 1.9M277.5 167.4l-1.7 1.7M277.5 164.7l-2-2-6.4 6.4M277.5 163.8l-1.1-1.1-6.4 6.4M277.5 164.2l-1.5-1.5 1.5 1.4-5 5M277.5 165l-2.4-2.3-6.3 6.4M277.5 165.2l-2.6-2.5-6.3 6.4"/>
<path d="M277.5 166.9l-2.2 2.2M277.5 167.3l-1.8 1.8M277.5 162.9l-.3-.2-6.3 6.4M277.5 168.5l-.6 .6M277.5 168.7l-.4 .4M277.5 166.8l-4.1-4.1-6.4 6.4M277.5 167.3l-4.7-4.6-6.4 6.4M277.5 163.6l-5.6 5.5M277.5 163.9l-5.2 5.2M277.5 164.6l-4.5 4.5M277.5 164.7l-4.5 4.4M277.5 165l-4.1 4.1"/>
<path d="M277.5 165.9l-3.3 3.2M277.5 166.1l-3.1 3M277.5 166.4l-3.8-3.7-6.4 6.4M277.5 165.5l-3.6 3.6M277.5 168.7l-6-6-6.4 6.4M277.5 169l-6.4-6.3-6.4 6.4M277.5 163.1l-6 6M277.5 164l-5.1 5.1M277.5 164.3l-4.8 4.8M277.5 164.4l-4.8 4.7M277.5 164.7l-4.4 4.4M277.5 165.6l-3.5 3.5"/>
<path d="M277.5 165.9l-3.2 3.2M277.5 163l-.4-.3-6.3 6.4M277.5 163.4l-.7-.7-6.4 6.4M277.5 168.9l-.2 .2M277.5 168.2l-.9 .9M277.5 164.2l-1.6-1.5-6.4 6.4M277.5 164.4l-1.8-1.7-6.4 6.4M277.5 164.8l-2.1-2.1-6.4 6.4M277.5 166.5l-2.7 2.6M277.5 167l-2.1 2.1M277.5 167.5l-1.6 1.6M277.5 166l-3.1 3.1"/>
<path d="M277.5 166.6l-2.6 2.5-6.3-6.4-3.9 3.8 2.6 2.6M277.5 164.5l-1.9-1.8-6.3 6.4M277.5 164.9l-2.2-2.2-6.4 6.4M277.5 167.5l-4.9-4.8 4.9 4.8-1.6 1.6M277.5 163.7l-5.4 5.4M277.5 164.1l-5.1 5M277.5 164.4l-4.7 4.7M277.5 164.8l-4.4 4.3M277.5 165.1l-4 4M277.5 166.2l-2.9 2.9M277.5 167.6l-1.5 1.5M277.5 162.8l-.1-.1-6.4 6.4"/>
<path d="M277.5 169l-.1 .1M277.5 168.7l-.5 .4M277.5 163.7l-1-1-6.4 6.4M277.5 168.3l-.8 .8M277.5 163.4l-5.8 5.7M277.5 162.9l-6.3 6.2M277.5 163.2l-5.9 5.9M277.5 162.7v6.4h-12.8M277.5 163.4l-.8-.7-6.3 6.4-5.7-5.7M277.5 164.2l-5 4.9M277.5 166.8l-2.3 2.3M277.5 168.4l-.8 .7"/>
<path d="M277.5 167.3l-4.6-4.6-6.4 6.4-1.8-1.8 4.6-4.6 6.4 6.4M277.5 162.9l-.2-.2-6.4 6.4M277.5 165.1l-2.5-2.4-6.4 6.4M277.5 166.9l-4.3-4.2-6.4 6.4M277.5 168l-5.3-5.3-6.4 6.4M277.5 162.7l-6.4 6.4-6.4-6.3M277.5 163.4l-5.7 5.7M277.5 164.8l-4.3 4.3M277.5 164.9l-4.3 4.2M277.5 165.2l-3.9 3.9M277.5 165.4l-3.8 3.7M277.5 166.3l-2.9 2.8"/>
<path d="M277.5 166.4l-2.7 2.7M277.5 167.1l-2 2M277.5 167.2l-2 1.9M277.5 167.9l-1.3 1.2M277.5 168.6l-.6 .5M105.4 207.4h6.4l12.5 9.6M122.2 214.5l2.1 2.5-3-1.3M124.3 215.1h50.8v3.9h-50.8zM149.7 219l4.8 6.9h3.1M339.7 203.2v17.5h79.4M150.9 220.1l-1.2-1.1 .6 1.5M339.7 220.7v17.4h79.4"/>
<path d="M339.7 238.1v17.5h79.4h-17.4v11.1M379.4 220.7v46M339.7 255.6h17.5v11.1M339.7 266.7v-63.5h79.4v63.5"/>
</g>
<text font-size="3.7" x="12.6" y="269.5">[Academic use only]</text>
<g font-size="3.2">
<text x="159" y="30.9">16 in.</text>
<text x="182.5" y="45.2">3/4</text>
<text x="196.3" y="45.2">in.</text>
<text x="167.7" y="123.1">55 in. X 1/2 in.</text>
<text x="244.5" y="152.2">1</text>
<text x="251.3" y="152.2">in.</text>
<text x="263" y="152.2">=</text>
<text x="270.4" y="152.2">8</text>
<text x="277.2" y="152.2">in.</text>
<text x="76.8" y="209">1</text>
<text x="83.5" y="209">1/4</text>
<text x="97.2" y="209">in.</text>
<text x="375.9" y="215.5">ENGINEERING</text>
<text x="158.2" y="227.5">16 in.</text>
</g>
<text font-size="3.1" x="369.8" y="208.7">BRIDGING THE GAP</text>
<g font-size="2.2">
<text x="340.2" y="224.8">BRYCE CREEK BRIDGE</text>
<text x="386.5" y="225">SECTION VIEW</text>
<text x="347" y="229.4">BEGLEY ROAD</text>
<text x="380.5" y="229.4">STEEL PLATE GIRDER</text>
<text x="341.9" y="234.8">CABELL COUNTY, WV</text>
<text x="387.2" y="234.3">ALTERNATIVE</text>
</g>
<g font-size="2.1">
<text x="346.8" y="248">9 MARCH 2019</text>
<text x="395.5" y="248">1:8</text>
</g>
<g font-size="1.7">
<text x="346.1" y="262.5">MSA</text>
<text x="365.1" y="262.5">BGE</text>
<text x="388.6" y="262.5">NMN</text>
<text x="408" y="262.5">105</text>
</g>
<g font-size="1.6">
<text x="265" y="57.3">NOTES</text>
<text x="265" y="64.6">1. PLATE GIRDER CONSISTS OF 3 PLATES, WELDED CONNECTION</text>
<text x="265.8" y="71.9">2. SHIPPING LIMIT 100' SO GIRDERS A-D WILL BE FABRICATED IN 100' AND 25' SECTIONS (4 EACH)</text>
<text x="273.2" y="79.7">TOP FLANGE 16&quot; X 3/4&quot;</text>
<text x="273.2" y="86.1">WEB 55&quot; X 1/2&quot;</text>
<text x="273.5" y="92.4">BOTTOM FLANGE 16&quot; X 1 1/4&quot;</text>
<text x="266" y="101.4">3. WELD SIZE DEPENDENT UPON MANUFACTURER</text>
</g>
<g font-size="1.4">
<text x="341.3" y="241.1">DATE</text>
<text x="381.1" y="241.1">SCALE</text>
<text x="341.4" y="257.7">DRAWN BY</text>
<text x="358.6" y="257.7">DESIGNED BY</text>
<text x="381.5" y="257.7">CHECKED BY</text>
<text x="403.1" y="257.7">SHEET</text>
</g>
</svg>
